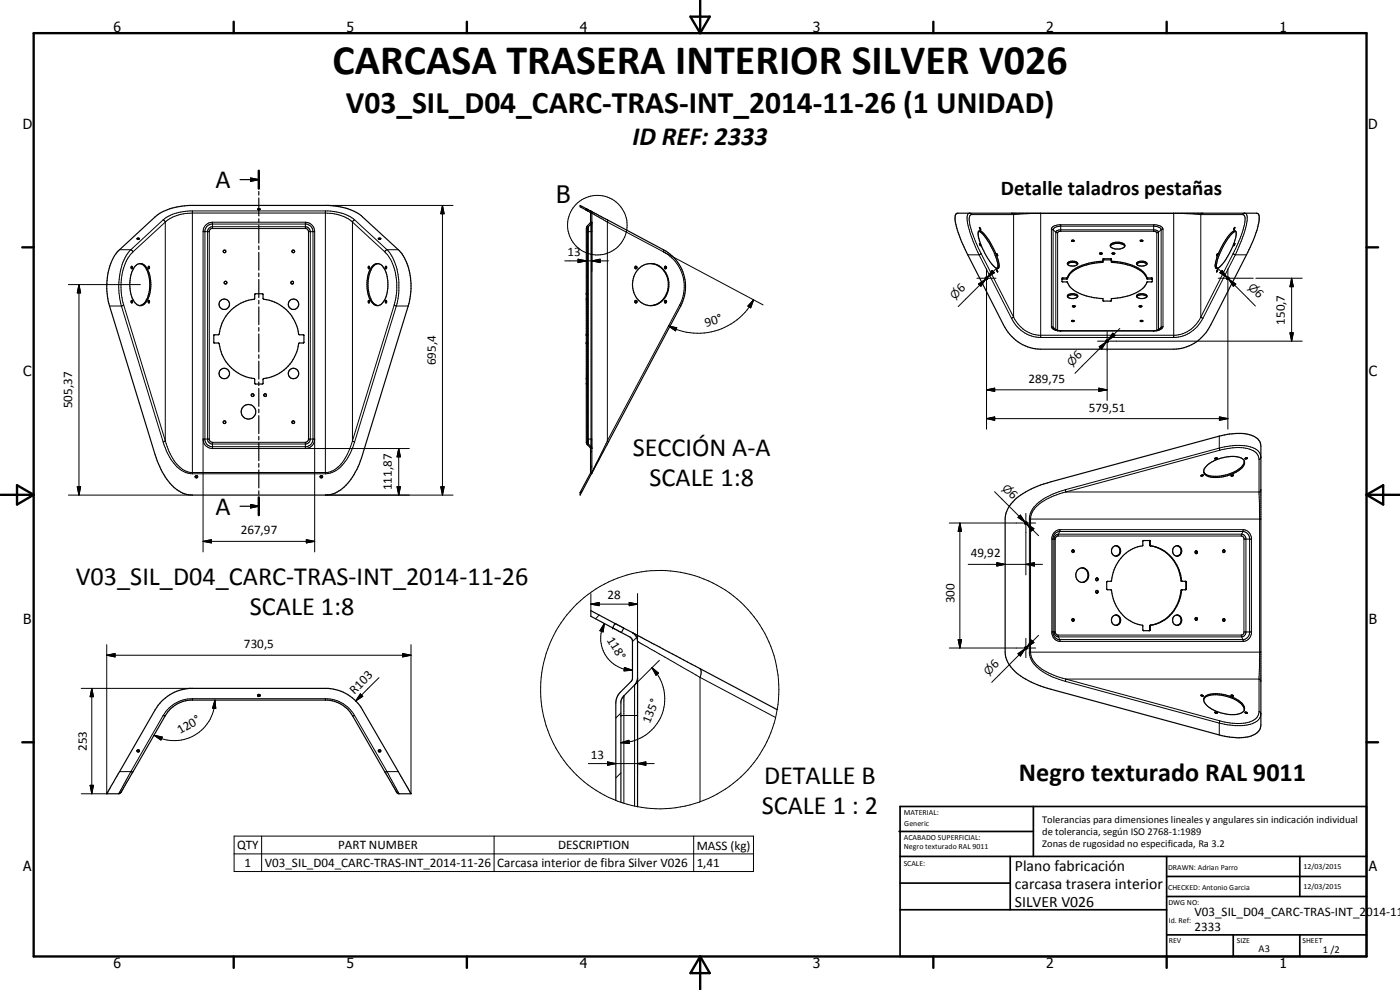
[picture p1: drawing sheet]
<svg xmlns="http://www.w3.org/2000/svg" width="420mm" height="297mm" viewBox="0 0 420 297" stroke-linecap="round" stroke-linejoin="round" font-family="sans-serif">
<g fill="none" stroke="#000" stroke-width=".35">
<path d="M72 53.9h5.7M75.2 53.4l2.5 .5-2.5 .5zM77.7 51.2v5.4M77.7 57.4v1.1M77.7 59.4v5.4M35.5 75.3l11.1-10.2a16.5 16.5 0 0 1 10.3-3.5h41.6a16.5 16.5 0 0 1 10.3 3.5l10.7 9.8a15.9 15.9 0 0 1 3.8 12.5l-.8 4.4-14 45.6a17.6 17.6 0 0 1-7.4 10.3l-1.7 .6-1.7 .2h-40a10.3 10.3 0 0 1-8.1-5.4l-1.3-2.2-1.7-4.5-13.7-44.6a18.1 18.1 0 0 1 2.6-16.5zM39.5 79.9a.3 .3 0 0 1 .2 .4 .3 .3 0 0 1-.3 .2zM40.6 79.8a2.03 2.03 0 0 1 3.5 .7 10.2 10.2 0 0 1-.8 10.7 2.18 2.18 0 0 1-3.4-1.4 10.4 10.4 0 0 1 .7-10zM41.1 71.5l.4-.1 .4 .2-.7 .2zM41.3 71.8h.3M41.9 79.1a4.2 4.2 0 0 1 2.8 3.6 9.4 9.4 0 0 1-1.8 8.6l-1 .4M44.7 79.9l.2 .2-.2 .5z"/>
<path d="M77.3 62.8l.8-.1-.1 .2zM77.5 62.9h.3M77.7 65.7v1M77.7 67.6v5.3M77.7 73.8v1M77.7 75.7v5.4M110.7 79.9l.2 .2-.2 .5-.2-.2zM111.8 79.8a2.04 2.04 0 0 1 3.5 .7 10.6 10.6 0 0 1-.3 10.1 2.02 2.02 0 0 1-2 1.1 2.02 2.02 0 0 1-1.7-1.4 10.4 10.4 0 0 1 .5-10.5zM113.4 79.1a4.4 4.4 0 0 0-2.8 4.2 9.8 9.8 0 0 0 1.7 7.8l1.1 .6M113.6 71.5l.3-.1 .4 .2-.6 .2zM113.8 71.8h.3M114.3 71.6l-.1 .1"/>
<path d="M175.7 62.9l.6 .3M175.9 62.6l.7 .3M175.9 62.6l-1.8-1v.5l1.6 .8M175.9 62.6l-.2 .3M176.3 63.2h.1M176.3 63.2l.1 .1M176.4 63.3l.8 .6v2.8l-.9 1-.3 .9v64.1l.2 .6 1 1.3v7.3l-3.1 5.8v.8l3.4-6.3M176.6 62.9l.6 .4M176.6 62.9l-.2 .4M177.2 63.3l.4 .6-.1 78.3M177.2 63.3h.1M177.2 63.3l21.9 11.6a12.5 12.5 0 0 1 5.2 16.9l-26.7 50.2"/>
<path d="M177.6 66.7l-1.3 1.9v64.1l1.3 1.9M190.7 79.9l.3 .2-.3 .5M195.2 79.1a6.1 6.1 0 0 1 5.3 8.1 5.2 5.2 0 0 1-4.3 4.4 5.2 5.2 0 0 1-5.5-2.7 6.6 6.6 0 0 1 3.5-9.7l1.1-.1M195.7 79.1a6.6 6.6 0 0 1 4.8 5.3 6.6 6.6 0 0 1-2.8 6.5l-1.5 .7-1 .1M199.6 79.9l.2 .3-.2 .4M286.9 64.2l.6-.2h89.6l.5 .2a6.1 6.1 0 0 1-.2 4.3l-2.2 5.6-11.8 23.4a12.5 12.5 0 0 1-11.2 7.3h-39.9a12.7 12.7 0 0 1-11.2-7.3l-10.7-21a29 29 0 0 1-3.8-11.3zM293.7 69.4a1.4 1.4 0 0 1 1.8 1 18.8 18.8 0 0 1 4.3 9.6 .6 .6 0 0 1-.4 .6 .6 .6 0 0 1-.7-.3 20.3 20.3 0 0 1-5.2-10.2zM293.7 69.4a6.2 6.2 0 0 1 3.1 3.4l1.4 2.7 1 2.6 .3 1.2-.1 1.3M294 73.1l.3 .6zM294 68.2h.1M294 73.1h.1M294 68.2l.3 .7z"/>
<path d="M299.1 76.1l.3 .7zM320.4 79.2a2.32 2.32 0 0 0 3 0M320.4 79.2a1.29 1.29 0 0 1 1.8-.8l.8 .2 .4 .4v.2M320.4 79.2a2.47 2.47 0 0 1 3 0M321.8 72.4h.5l.1-.2-.8-.1 .2 .3M322.1 72.4h-.1M330.2 76.2h.5l.1-.2-.8-.1 .3 .3M331 78.7h-.1a14.3 14.3 0 0 0-10 3.8l-.6 1.2-1.6 .1M331 78.3a16.7 16.7 0 0 0-9.8 3.5l-.9 1.6-1.6 .1 .1 1 1.4 .1a8.5 8.5 0 0 0 6.6 4.4l4.1 .6 .3 .7h2.2l.1-.7a14.4 14.4 0 0 0 10.1-3.8l.6-1.1M331 78.6v.1M331 78l2.5 .1M333.2 73.9a1.26 1.26 0 0 1 1.6-1.2h1.1a1.26 1.26 0 0 1 1.7 1.2"/>
<path d="M333.2 73.9l.5 .4 1.1 .4h1.5l1-.5 .3-.3M333.2 73.9l.1-.2a3.5 3.5 0 0 1 3.8-.3l.5 .5M333.5 77.7l-2.4-.1-.1 1M333.5 77.7h.1M333.5 78.3a15.5 15.5 0 0 1 9.8 3.5l.9 1.6 1.6 .1-.1 1-1.5 .1M333.5 77.7v1a16.6 16.6 0 0 1 9.8 3.4l.9 1.6 1.6 .1M333.9 76.2h.6v-.2l-.7-.1 .2 .3M341.2 79.2l-.1-.1a2.16 2.16 0 0 1 3.1-.1v.2M341.2 79.2a2.32 2.32 0 0 0 3 0M341.2 79.2a2.45 2.45 0 0 1 3 0M342.2 72.2l.6-.1 .2 .2-.7 .1zM342.8 72.4h-.2"/>
<path d="M365.3 76.2l.2-.1-.4 .7zM370.2 68.9h.1M370.5 73.2l-.3 .5zM370.5 68.2h.1M370.5 73.1h.1M370.5 68.2l-.3 .7M370.6 68.2l-.3 .7M370.9 69.4a1.07 1.07 0 0 0-1.6 .6 20.6 20.6 0 0 0-4.6 9.4l.1 1 .4 .2M370.9 69.4a4.4 4.4 0 0 0-2.3 2l-1.8 3-1.3 3.2a4.9 4.9 0 0 0-.3 3M370.9 69.4a11.3 11.3 0 0 1-1.8 6.4l-1.5 2.6a5 5 0 0 1-2.4 2.2M39.4 80.1v.3M39.4 90.3v.4"/>
<path d="M39.5 90.2l.1-.1a.35 .35 0 0 1 .2 .4 .35 .35 0 0 1-.4 .3zM44.5 90.3v.4M44.5 90.3l.2-.2 .2 .2-.2 .6zM44.5 80.1v.3M44.6 90.8l.1 .1M69.5 92.9a13.4 13.4 0 0 1 6.9-3.2v-1.3l.3-.3 2.2 .1 .1 1.5a12.4 12.4 0 0 1 10.7 10.7l1.5 .2v2.2l-1.5 .2a12.5 12.5 0 0 1-10.7 10.7l-.1 1.4-.2 .1-2.2-.1-.1-1.4a12.5 12.5 0 0 1-10.8-10.7l-1.4-.1v-2.3l1.5-.3a12.1 12.1 0 0 1 3.8-7.4zM77.7 82v1M77.7 83.9v5.4M77.7 90.1v1.1M77.7 92.1v5.3M77.7 98.3v1.1M110.6 90.8l.1 .1"/>
<path d="M110.9 80.3v.1M110.9 90.6v.1M110.9 80.1v.1M110.9 90.3v.4M110.9 90.3l-.2-.2-.2 .2 .1 .5M110.9 90.3v.1M110.9 90.7l-.2 .2M115.8 90.2l.2 .1-.1 .6-.3-.2zM116 80.1v.3M116 80.1l-.1-.2-.3 .2 .2 .5 .2-.2M176 88.1h.3M190.7 90.2l-.2 .1 .2 .5"/>
<path d="M190.7 90.2l.5 .1-.1 .5h-.4M190.7 90.2l.3 .1v.4l-.3 .1M199.5 90.3a.37 .37 0 0 1 .5 0 .37 .37 0 0 1 0 .5h-.5zM199.6 90.2l.2 .2-.2 .4M299.1 80.9l.3 .7zM299.3 81.5l.1 .1M316.4 98.7l1.9 .5h27.9l1.9-.5M320.4 89a2.2 2.2 0 0 1 3 0M320.6 88.4a2.26 2.26 0 0 1 2.9 .5 2.03 2.03 0 0 1-3.2 0zM321.6 96.2l.5-.1 .3 .3-.6 .1zM321.8 96.5h.3M321.8 91.9l.1 .1"/>
<path d="M321.8 91.9h.1M321.9 91.8l.6-.1 .2 .2-.2 .2M321.9 92l.6 .1M321.9 91.8l-.1 .1M322.2 92l-.1 .1M322.4 92l.1 .1M341.2 89a2.19 2.19 0 0 1 3 0M341.2 88.6a2.47 2.47 0 0 1 3 .1v.3a2.14 2.14 0 0 1-3.1-.1zM341.9 91.9v.1M341.9 91.9h.1M341.9 91.8a.37 .37 0 0 1 .4-.1 .37 .37 0 0 1 .3 .3l-.1 .1M341.9 92l.1 .1"/>
<path d="M341.9 91.8v.1M342 92.1h.5M342.2 92l-.2 .1M342.3 92l.2 .1M342.4 96.5h.4M342.5 96.5l-.2-.3h.7l-.2 .3M342.5 96.5h.3M344.2 84.6v.1M365.2 81.5v.1M365.4 80.9l-.3 .7zM77.7 100.2v5.4M77.7 106.5v1"/>
<path d="M77.7 108.4v5.3M77.7 114.6v1.1M77.7 116.5v5.4M176 102.9h.3M176 100.5h.3M176 115.2h.3M77.7 122.8v1M77.7 124.7v5.4M77.7 130.9v1.1M77.7 132.9v5.3M77.7 139.1v1.1M362.4 139.5a11.4 11.4 0 0 1 9.9-2.2 1.68 1.68 0 0 1 1.2 1.4 1.68 1.68 0 0 1-.8 1.7 11.6 11.6 0 0 1-10.5 2.3 1.63 1.63 0 0 1-1-1.4 1.63 1.63 0 0 1 .9-1.5z"/>
<path d="M364.6 137.5l.7-.1-.4 .3zM373.4 138.3a3.7 3.7 0 0 1-2.4 3 10.7 10.7 0 0 1-9.2 1l-.5-.7M373.7 137.5l.6-.1-.3 .3zM58.6 143l.1 .2 .6-.2M58.6 142.9v.3l.4 .2 .2-.1 .1-.4M58.6 142.9l.4-.2 .3 .2M72 151.9h5.7M75.2 151.4l2.5 .5-2.5 .5zM77.7 141v5.4M77.7 147.3v1M77.7 149.2v5.4M96.1 143l.2 .2 .5-.2"/>
<path d="M96.1 142.9l.1 .4 .2 .1 .3-.1 .1-.4M96.1 142.9l.3-.2 .4 .2M177.5 142.1v.1M304.4 150.1a25.5 25.5 0 0 1 11-5.5l50.5-13.7a16.4 16.4 0 0 1 10.6 .1l1.5 1.4 .4 1.5v83.6a4 4 0 0 1-3.9 3.6 20.8 20.8 0 0 1-8.6-.6l-50.5-13.7a23.7 23.7 0 0 1-11.9-6.6 7.3 7.3 0 0 1-1.8-4.5v-40a8 8 0 0 1 2.7-5.6zM360.4 142.7v.1M360.5 142.7l.3-.2 .3 .1-.3 .3zM369.5 142.7l.7-.1-.4 .3zM321.9 165l.3 .3-.3 .5M323.4 171.1a1.98 1.98 0 0 1 2.5-.4 1.98 1.98 0 0 1 .8 2.4 1.98 1.98 0 0 1-2.7 1.5 1.98 1.98 0 0 1-1-2.9zM324.7 170.4a2.21 2.21 0 0 1 1.9 2.2 2.21 2.21 0 0 1-1.9 2.2M329.1 177.2l.3 .3-.3 .5M329.1 173.4l.3 .3-.3 .5"/>
<path d="M334 164.2a1.44 1.44 0 0 1 1.9 0 1.44 1.44 0 0 1 .2 2 1.45 1.45 0 0 1-2.2 .2 1.45 1.45 0 0 1 .1-2.2zM334.8 163.7a1.59 1.59 0 0 1 1.3 1.6 1.59 1.59 0 0 1-1.3 1.6M344.9 162.2l.1 1.5a11.8 11.8 0 0 1 9.5 10.7l1.6 .2-.1 2.3-1.5 .1a11.8 11.8 0 0 1-9.5 10.7l-.1 1.5M352.3 164.2a1.44 1.44 0 0 1 1.9 0 1.44 1.44 0 0 1 .2 2 1.43 1.43 0 0 1-2.1 .3 1.43 1.43 0 0 1-.2-2zM353.2 163.7a1.59 1.59 0 0 1 1.3 1.6 1.59 1.59 0 0 1-1.3 1.6M354.7 174.4a11.9 11.9 0 0 0-9.5-10.7l-.1-1.5h-2l-.1 1.5a11.9 11.9 0 0 0-9.6 10.7h-1l-.3 .3 .1 2.2 1.2 .1a12 12 0 0 0 9.6 10.7l.1 1.5h2l.1-1.5a12 12 0 0 0 9.5-10.7M355.7 174.4l.2 .2v2.2l-.2 .2M358.9 165.3l.3 .3-.3 .5M367.2 165l.2 .3-.2 .5M183.8 188.4l2.7 1.4M184.6 187.1l-7.3-3.9v1.7l6.5 3.5M184.6 187.1l-.8 1.3"/>
<path d="M184.6 187.1l2.6 1.4M186.5 189.8l2.8 1.5 .5 .9v11.5l-.4 .8-3.6 3.6-.7 1.3-.2 1-.1 29.8M187.2 188.5l2.6 1.3M187.2 188.5l-.7 1.3M189.8 189.8a3.1 3.1 0 0 1 1.5 2.6v49.7M189.8 189.8l43.4 23.1M321.9 185.6l.3 .3-.3 .5M334.8 184.5a1.57 1.57 0 0 1 1.3 1.6 1.57 1.57 0 0 1-1.3 1.5M352.3 185a1.45 1.45 0 0 1 2 .1 1.45 1.45 0 0 1 0 2 1.45 1.45 0 0 1-2 .1l-.4-1.1zM353.2 184.5a1.57 1.57 0 0 1 1.3 1.6 1.57 1.57 0 0 1-1.3 1.5M358.9 185.3l.3 .3-.3 .5M367.2 185.6l.2 .3-.2 .5"/>
<path d="M77.3 208.6l.3 .2 .5-.2M77.4 208.4l-.1 .3 .4 .3 .4-.2-.1-.4M77.4 208.4h.6M77.5 208.4h.4M191.3 203.4l-.6 1.8-3.7 3.9-.7 1.4v30.2M360.4 208.6h.5l.2 .2h-.6zM361.1 208.8h.1M361.3 209.8a4.4 4.4 0 0 1 4.6-1.3 10.4 10.4 0 0 1 7.4 3.7l.1 .9M361.6 209a7.1 7.1 0 0 1 6.1-.5 7.8 7.8 0 0 1 5.8 3.7 1.85 1.85 0 0 1-2.1 2.1 11.6 11.6 0 0 1-9.6-3.1l-.5-1.1zM364.6 213.7h.6l.1 .3h-.5zM369.5 208.6l.7 .1a.37 .37 0 0 1-.4 .2 .37 .37 0 0 1-.3-.3zM373.7 213.7h.5l.1 .3h-.5z"/>
<path d="M32 238.1v.1M32 238.1l14.6-25.1a13 13 0 0 1 10.3-6.5h41.6a12.8 12.8 0 0 1 10.3 6.5l14.5 25.1M41.1 225.2l.2 .2 .6-.2M113.6 225.2l.1 .2h.4l.1-.2M119.1 237.7l-13.3-23a9.4 9.4 0 0 0-7.4-4.6h-41.3a9.3 9.3 0 0 0-7.5 4.6l-13.3 23-.7 .5h-3.6M119.1 237.7v.1M119.1 237.8l.6 .4h3.6M123.3 238.1v.1"/>
<circle cx="67.4" cy="75.4" r=".39"/>
<circle cx="88" cy="75.4" r=".39"/>
<circle cx="67.3" cy="91.3" r="1.57"/>
<circle cx="67.7" cy="84.8" r=".42"/>
<circle cx="87.7" cy="84.8" r=".4"/>
<circle cx="88.1" cy="91.3" r="1.57"/>
<circle cx="190.8" cy="80.2" r=".35"/>
<circle cx="199.7" cy="80.3" r=".36"/>
<circle cx="296.1" cy="83.5" r=".38"/>
<circle cx="368.5" cy="83.5" r=".39"/>
<circle cx="67.3" cy="112.1" r="1.58"/>
<circle cx="75.8" cy="118.6" r=".41"/>
<circle cx="79.6" cy="118.6" r=".4"/>
<circle cx="88.1" cy="112.1" r="1.57"/>
<circle cx="332.3" cy="102.3" r=".39"/>
<circle cx="67.4" cy="126.7" r=".39"/>
<circle cx="74.6" cy="123.6" r="2.19"/>
<circle cx="88" cy="126.7" r=".41"/>
<circle cx="307.9" cy="157" r=".39"/>
<circle cx="322" cy="165.4" r=".39"/>
<circle cx="329.2" cy="173.9" r=".39"/>
<circle cx="329.2" cy="177.6" r=".38"/>
<circle cx="359" cy="165.7" r=".4"/>
<circle cx="367.3" cy="165.4" r=".37"/>
<circle cx="307.9" cy="194.4" r=".38"/>
<circle cx="322" cy="186" r=".38"/>
<circle cx="335" cy="186.1" r="1.46"/>
<circle cx="359" cy="185.7" r=".39"/>
<circle cx="367.3" cy="186" r=".38"/>
<circle cx="41.5" cy="225.3" r=".36"/>
<circle cx="113.9" cy="225.3" r=".36"/>
</g>
<g fill="none" stroke="#000" stroke-width=".3">
<path d="M35.9 74.9h3.4M39.3 74.9l.6 .7M39.3 74.9a15.3 15.3 0 0 0-3.7 10.6l.1 2.5 .7 3.8M39.9 75.6a16.1 16.1 0 0 0-3.2 14.5l.4 1.4M49 66l.6 .6M49 66a13 13 0 0 1 8.1-2.7h41.3a13 13 0 0 1 8 2.7M49 66l-9.7 8.9M49.6 66.6a11.9 11.9 0 0 1 8.1-2.7h40a11.9 11.9 0 0 1 8.1 2.7M49.6 66.6l-9.7 9M49.6 66.6v65.6M57.7 63.3v78.9M60.9 69.5h1.9"/>
<path d="M60.9 69.5v96.1M62.1 67.9l1.3-.7h28.6a2.28 2.28 0 0 1 1.9 2.3v62.2a2.28 2.28 0 0 1-1.9 2.3h-28.6a2.25 2.25 0 0 1-1.9-1.9v-63zM62.7 68.5l1.1-.5h27.8a1.52 1.52 0 0 1 1.5 1.5l-.1 62.8-1.1 .9h-28.5l-.9-.6-.2-.6v-62.8zM63.8 66.7v1.9M63.8 66.7a2.8 2.8 0 0 0-2.9 2.8M63.8 66.7h27.8M91.6 66.7v1.9M91.6 66.7a2.8 2.8 0 0 1 2.8 2.8M92.6 69.5l-.4-.8-.3-.1h-28.4l-.7 .7v62.7l.3 .5 .7 .2M92.6 69.5v62.2M92.6 69.5h1.8M94.4 69.5v96.1"/>
<path d="M97.7 63.3v78.9M97.7 61.6h38.3M105.8 66.6l9.7 9M105.8 66.6v65.6M106.4 66l-.6 .6M106.4 66l9.8 8.9M115.5 75.6a13.3 13.3 0 0 1 3.6 9.2l-.1 3-.7 3.7M116.2 74.9l-.7 .7M116.2 74.9a15.4 15.4 0 0 1 3.5 9.8l-.1 4.1-.7 3M116.2 74.9h3.3M132.8 61.6l.5 2.5h-1zM132.8 61.6v86.9"/>
<path d="M169.5 78.3h13.1M173.5 77.8l2.5 .5-2.5 .5zM174.7 62l-.3 .2M176.3 69.5h1.3M176.3 78.3l-.3 .4M176.3 73.8l-.3 .4M176.3 69.3l-.3 .4M176.6 68v65.2M177.4 67.2h.1M177.4 67.2v66.8M177.5 63.6l-.3 .3M177.6 78.3l2.5-.5v1z"/>
<path d="M177.6 63.9l4.7 2.7M177.6 66.7v14.7M182.3 66v.6M182.3 66.6l16.8 9M182.3 66.6v65.6M199.1 74.9v.7M199.1 75.6a11.8 11.8 0 0 1 4.9 15.9M199.1 75.6l29.9 15.9M290.4 76.5h3.4M291.7 64.4a.75 .75 0 0 0-1-.4 .75 .75 0 0 0-.4 .9 27.5 27.5 0 0 0 3.5 11.6M293.8 76.5l9.8 19M294.5 76.1l-.7 .4"/>
<path d="M294.5 76.1l9.7 19.1M299.9 79.7l-3.6 3.5M303.6 64l.6 .4M304.2 64.4h-12.7a1.97 1.97 0 0 0-.5 2.4l.7 2.8 2.8 6.5M304.2 64.4l5.2-.3h45.7l5.3 .3M304.2 64.4v30.8M312.3 64v37.3M315.5 68.7l.5 .3M316 69v29.3l.4 .4M316 69a2.02 2.02 0 0 1 2-1.1h28.6a1.75 1.75 0 0 1 1.9 1.1M316 69l.9 .6M316.9 69.6v29.3"/>
<path d="M316.9 69.6l.5 .2M316.9 69.6l.4-.4 1-.2h27.9a1.35 1.35 0 0 1 1.5 .6M318.3 69.4h27.9M318.3 69.4l-.9 .4v29.3M318.3 67.4v2M330.8 78.4v.3M331.3 77.6v.4M333.3 77.6v.4M333.7 78.4v.3M346.2 69.4l1 .4M346.2 67.4v2M347.2 69.8v29.3"/>
<path d="M347.7 69.6v29.4M347.7 69.6l-.5 .2M348.5 69v29.3l-.4 .4M348.5 69l-.8 .6M349 68.7a2.13 2.13 0 0 0-2.4-1.3h-28.6a2.72 2.72 0 0 0-2.5 1.2v29.6a2.67 2.67 0 0 0 2.5 1.1h28.6a2.37 2.37 0 0 0 2.4-1.3M349 68.7l-.5 .3M349 68.7v29.3M352.2 64v37.3M360.4 64.4l12.8 .1a4.3 4.3 0 0 1 0 3.9 35.2 35.2 0 0 1-3.1 7.7M360.4 64.4v30.8M361 64l-.6 .4M364.7 79.7l3.5 3.5"/>
<path d="M370.1 76.1l.6 .4M370.1 76.1l-9.7 19.1M370.7 76.5l-9.7 19M370.7 76.5h3.4M372.9 64.4l.3-.3h.7a5.3 5.3 0 0 1 0 4.1l-1.1 3.5-2.1 4.8M20.5 85.4h21.6M23.7 85.4l.5 2.5h-1zM23.7 85.4v63.1M32.9 91.8h3.5M36.4 91.8l12.6 40.8M37.1 91.5l-.7 .3M37.1 91.5l12.5 40.7"/>
<path d="M118.3 91.5l.6 .3M118.3 91.5l-12.5 40.7M118.9 91.8l-12.5 40.8M118.9 91.8h3.6M176 89.8h.3M176 89.5h.3M176 88.4h.3M176.3 87.2l-.3 .4M176.3 82.8l-.3 .3M200.6 97.8l2.5 .5-.4 1zM204 91.5l.3 .3M204 91.5l-21.7 40.7"/>
<path d="M226.2 90l-.9 2.4-.9-.6zM226.2 90a18.9 18.9 0 0 1-25.6 7.8M293.2 83.5h5.7M293.7 85.2l2.1-1.4-1.4 2.1zM295.8 83.8l-1.8 1.8M295.8 83.8l-8.2 8.2M296.1 80.6v48.2M297.7 81.2l.7 .6-2.1 1.4zM303.6 95.5a9.9 9.9 0 0 0 8.7 5.8M304.2 95.2a9.4 9.4 0 0 0 7.4 5.4h41.3a9.5 9.5 0 0 0 7.5-5.4M304.2 95.2l-.6 .3M315.5 98l1.4 .9"/>
<path d="M316.9 98.9v.1M316.9 98.9l.5 .2M317.4 99.1h.1M318.3 99.2h.1M318.3 99.2v.1M319 83.4v.3M320.1 83.4v.3M320.4 83.3v.3M332.3 99.5v20.6M334 99.9l.7 .8-2.2 1.4zM336.1 98.6l-3.6 3.5M344.2 83.3v.3"/>
<path d="M344.5 83.4v.3M345.6 83.4v.3M346.2 99.2h.1M346.2 99.2v.1M347.2 99.1h.1M349 98l-1.8 1.1M360.4 95.2l.6 .3M361 95.5a10 10 0 0 1-8.8 5.8M365.6 83.5h10.5M366.1 81.8l.7-.6 1.4 2zM368.5 80.6v48.2M368.8 83.8l2.1 1.4-.7 .7z"/>
<path d="M368.8 83.8l8 8M376.9 83.5h13.9M387.1 99.9h1l-.5 2.5zM387.6 83.5l.5 2.5h-1zM387.6 83.5v18.9M176 113.8h.3M176 113.6h.3M176 115h.3M176 100.2h.3M176 100.7h.3M176 102.7h.3M176 103.2h.3"/>
<path d="M176.3 118.7l-.3 .3M296.1 117l2.4-.5v.9zM296.1 117h36.2M312.3 101.3h39.9M329.4 102.4h61.4M329.8 116.5l2.5 .5-2.5 .4zM329.9 104l2.1-1.4-1.4 2.1zM332 102.6l-1.8 1.8M332 102.6l-9.4 9.4M49 132.6a13.7 13.7 0 0 0 6.6 9.1l2.1 .5M49.6 132.2a13.3 13.3 0 0 0 6.2 9.2l1.4 .4h40.9a9.1 9.1 0 0 0 6.5-6.3l1.2-3.3M49.6 132.2l-.6 .4"/>
<path d="M62.8 131.7h-1.9a2.8 2.8 0 0 0 2.9 2.9M63.8 132.7h27.8M63.8 132.7v1.9M63.8 134.6h59M92.6 131.7a.93 .93 0 0 1-1 1M92.6 131.7h1.8a2.8 2.8 0 0 1-2.8 2.9v-1.9M105.8 132.2l.6 .4M106.4 132.6a14.7 14.7 0 0 1-5.6 8.6l-1.5 .7-1.6 .3M119.7 134.6l.5 2.5h-1zM119.7 134.6v13.9M176.3 131.7h1.3M176.3 132.2l-.3 .3"/>
<path d="M176.3 127.7l-.3 .4M176.3 123.2l-.3 .4M176.6 133.2h.1M177.4 134h.1M177.6 139.9l-.4 .4M177.6 135.4l-.4 .4M182.3 132.2l.3 .4M182.3 132.2l-4.7 9.6M296.1 125.6l2.4-.5v1zM296.1 125.6h72.4M365.9 134.5l.2 .6M365.9 134.5l-46.2 12.4"/>
<path d="M365.9 134.5a14.8 14.8 0 0 1 11.2 .4 2.1 2.1 0 0 1 .9 2.9l-.1 .1M365.9 130.9v3.6M366 125.1l2.5 .5-2.5 .5zM366.1 135.1l-47.2 12.8a15.9 15.9 0 0 0-8.9 5.4l-.5 1-.2 1.4v40a6.7 6.7 0 0 0 4 5.5 24.9 24.9 0 0 0 6.6 2.6M366.1 135.1a14.1 14.1 0 0 1 10.1 .2 3.1 3.1 0 0 1 1.7 2.6M377.9 137.9l.1 16.4-.1 59.2M20.5 148.5h37.2M23.2 146h1l-.5 2.5zM57.7 142.2h40M97.7 148.5h38.3M119.2 146h1l-.5 2.5zM132.3 146h1l-.5 2.5z"/>
<path d="M174.9 147.1l-.8 .8M177.6 141.8h.1M284.9 156.9h25.9M288.1 156.9l.5 2.5h-1zM288.1 156.9v37.5M298.5 147.5l9.1 9.2M305.5 155.2l.7-.6 1.4 2.1zM307.9 154.1v18.4M308.2 157.2l2.1 1.4-.7 .7zM308.2 157.2l3.5 3.5M308.9 155.7h69.5M318 159.5a2.18 2.18 0 0 0-2 2.3v27.8a2.26 2.26 0 0 0 1.7 2.3h55.6a2.2 2.2 0 0 0 1.7-2.3v-27.8a2.18 2.18 0 0 0-2-2.3"/>
<path d="M318 159.5h55M318 159.5l-.3 .8M318.1 158.9l-.1 .6M318.1 158.9a2.59 2.59 0 0 0-2.4 2.4v28.7a2.62 2.62 0 0 0 2.4 2.4M318.1 158.9h55M319.7 146.9l.2 .7h58l.5-.7M319.7 146.9a16.1 16.1 0 0 0-10 6.2l-.8 2.1v41a9.7 9.7 0 0 0 6.3 6.6l4.5 1.6M373 159.5l-.4 .8M373.1 158.9l-.1 .6M373.1 158.9a2.59 2.59 0 0 1 2.5 2.4v28.7a2.62 2.62 0 0 1-2.5 2.4M60.9 162.4l2.5-.5v1zM60.9 162.4h33.5"/>
<path d="M91.9 161.9l2.5 .5-2.5 .5zM177.3 178.1v5.1M191.3 178.1v14.3M290.6 169.3h22.3M299.2 168.8l2.5 .5-2.5 .5zM307.9 169.3l2.5-.5v1zM315.7 161.8h1M316.7 161.8l.2-.6 .5-.4 55.5 .1 .4 .6v28.4l-.6 .6h-55.3l-.5-.3-.2-.6M316.7 161.8v27.8M317.7 160.3l-.2 .5M317.7 160.3a1.38 1.38 0 0 0-1.4 1.5l.1 28.4a1.33 1.33 0 0 0 1.3 .9M317.7 160.3h54.9"/>
<path d="M345 163.5h.2M345 162.4h.2M345.2 163.8h.2M354.4 177.2h.2M354.4 174.2h.2M355.9 176.7h.2M355.9 174.7h.2M372.6 160.3l.9 .4 .4 .8v28.4l-.4 .8-.9 .4M372.6 160.3l-.1 .5M373.3 161.8h2.3M32 196.6l2.5-.5v1zM32 193.4v44.8h-7.6"/>
<path d="M32 196.6h91.3M120.9 196.1l2.4 .5-2.4 .5zM123.3 193.4v44.8M177.3 181.3l2.5-.5v.9zM177.3 181.3h14M179.8 184.5l-1.1 1.2M181.4 187.1l-.4 2.5-1-.4zM181.4 187.1a9.6 9.6 0 0 0 1.6 11.1l1.7 1.4a8.9 8.9 0 0 0 5.1 1.5M188.8 180.8l2.5 .5-2.5 .4zM191.1 191.3l-1.3 1.2M191.3 192.4h.1M191.3 192.4l18.8 10.8"/>
<path d="M197.9 198.1l-7.5 7.4v36.4M284.9 194.4h25.9M287.6 191.9h1l-.5 2.5zM305.5 196.1l2.1-1.4-1.4 2.1zM307.6 194.7l-1.8 1.8M307.6 194.7l-10 10M307.9 191.6v5.7M308.9 195.7h69.5M309.6 192.1l.7 .7-2.1 1.4zM311.7 190.6l-3.5 3.6M315.7 189.6h1M317.5 190.5l.2 .6"/>
<path d="M317.7 191.1h54.9M317.7 191.1l.4 1.3M318.1 192.4h55M345 189h.2M345 187.8h.2M345.2 187.6h.2M372.5 190.5l.1 .6M372.6 191.1l.5 1.3M373.3 189.6h2.3M24.4 206.5h33.3M27.5 206.5l.6 2.5h-1.1zM27.5 206.5v31.7"/>
<path d="M49 214.7l.6 .1M49 214.7l-9.7 16.8M49.6 214.7v.1M57.7 209.6v.5M57.7 209.6a10 10 0 0 0-8.7 5.1M57.7 209.6h40M64.5 210.1l.3 2.5-1-.1zM64.5 210.1a12.1 12.1 0 0 1-5.4 10 12.2 12.2 0 0 1-12.9 .5M77.4 208.7h.5M97.7 209.6v.5M97.7 209.6a10 10 0 0 1 8.7 5.1M105.8 214.7v.1"/>
<path d="M106.4 214.7l-.6 .1M106.4 214.7l9.8 16.8M108.2 208.2l.7 .7-2.1 1.4zM113.7 203.3l-6.9 7M186.3 214.7h.1M186.3 214.7h5M186.3 214l-1.5 1.4M187.2 208.8v32.2M187.4 200.3l2.4 .8-2.5 .2zM191.3 203.4v28.9M195.7 200.3l1.9 1.7-.7 .6zM195.7 200.3a13.2 13.2 0 0 1 2.8 14.4 13.2 13.2 0 0 1-12.2 8.1"/>
<path d="M210 200.6l.4 .9-.3 1.7M210.1 203.2v37.4M210.1 203.2l22.6 12.1M319.7 204.4l46.2 12.6M319.9 203.8h58l.5 .6M319.9 203.8l-.2 .6M319.9 203.8l46.2 12.5M365.9 217v3.5M366.1 216.3l-.2 .7M377.9 213.5h.1a2.1 2.1 0 0 1-.9 3 8.5 8.5 0 0 1-4.2 1.2l-4.6-.2-2.4-.5M377.9 213.5a3.4 3.4 0 0 1-3 3.2 16.7 16.7 0 0 1-8.8-.4M27 235.6h1.1l-.6 2.6z"/>
<path d="M35.6 238.1v.1M35.9 231.5h3.4M39.3 231.5l.6 .1M39.3 231.5l-3.7 6.6M46.2 220.6l2.5 .5-.4 .9zM116.2 231.5l-.7 .1M116.2 231.5l3.5 6.7M116.2 231.5h3.3M176.6 229.1h19.7M182.3 228.6l2.5 .5-2.5 .5zM186.3 222.8l2.5-.7 .1 1zM186.3 231.9l-1.5 1.5"/>
<path d="M191.3 229.1l2.5-.5v1zM70.3 250.9h155.8v10.6h-155.8zM70.3 256.2h155.8M78.5 250.9v10.6M148.3 250.9v10.6M208.2 250.9v10.6"/>
<circle cx="179.3" cy="67.6" r="8.9"/>
<circle cx="198" cy="206.9" r="35.8"/>
</g>
<g fill="#000">
<circle cx="175.9" cy="62.6" r=".18"/>
<circle cx="294.3" cy="68.9" r=".18"/>
<circle cx="299.1" cy="76.1" r=".18"/>
<circle cx="331" cy="77.7" r=".18"/>
<circle cx="365.5" cy="76.1" r=".18"/>
<circle cx="176" cy="102.9" r=".18"/>
<circle cx="176" cy="100.5" r=".18"/>
<circle cx="176.3" cy="100.5" r=".18"/>
<circle cx="176.3" cy="102.9" r=".18"/>
<circle cx="183.8" cy="188.4" r=".18"/>
<circle cx="184.6" cy="187.1" r=".18"/>
</g>
<g fill="none" stroke="#000" stroke-width=".71">
<path d="M10.1 9.9h400v277.1h-400zM70.1 6.5v3.4M140.1 6.5v3.4M207.2 5h5.8l-2.9 4.9zM210.1 0v9.9M280.1 6.5v3.4M350.1 6.5v3.4M77.7 51.2v5.4M6.7 74.2h3.4M410.1 74.2h3.5M.1 148.5h10M5.1 145.6l5 2.9-5 2.9z"/>
<path d="M77.7 149.2v5.4M410.1 148.5h10M410.1 148.5l5-2.9v5.8zM6.7 222.7h3.4M410.1 222.7h3.5M70.1 287v3.4M140.1 287v3.4M210.1 287v10M210.1 287l2.9 5h-5.8zM280.1 287v3.4M350.1 287v3.4"/>
</g>
<g fill="none" stroke="#000" stroke-width=".51">
<path d="M269.8 249.5h40.3M270.1 242h140v45h-140zM270.1 257h140M303.2 257v16M310.1 242v15M350.1 257v30M390.1 257v12M270.1 265h33.1M270.1 273h80M350.1 269h60M350.1 263h60M350.1 280.5h60"/>
<path d="M370.1 280.5v6.5M390.1 280.5v6.5"/>
</g>
<g fill="#000">
<path d="M75.2 53.4l2.5 .5-2.5 .5zM132.8 61.6l.5 2.5h-1zM173.5 77.8l2.5 .5-2.5 .5zM177.6 78.3l2.5-.5v1zM23.7 85.4l.5 2.5h-1zM200.6 97.8l2.5 .5-.4 1zM226.2 90l-.9 2.4-.9-.6zM293.7 85.2l2.1-1.4-1.4 2.1zM297.7 81.2l.7 .6-2.1 1.4zM334 99.9l.7 .8-2.2 1.4zM366.1 81.8l.7-.6 1.4 2zM368.8 83.8l2.1 1.4-.7 .7z"/>
<path d="M387.1 99.9h1l-.5 2.5zM387.6 83.5l.5 2.5h-1zM296.1 117l2.4-.5v.9zM329.8 116.5l2.5 .5-2.5 .4zM329.9 104l2.1-1.4-1.4 2.1zM119.7 134.6l.5 2.5h-1zM296.1 125.6l2.4-.5v1zM366 125.1l2.5 .5-2.5 .5zM23.2 146h1l-.5 2.5zM75.2 151.4l2.5 .5-2.5 .5zM119.2 146h1l-.5 2.5zM132.3 146h1l-.5 2.5z"/>
<path d="M288.1 156.9l.5 2.5h-1zM305.5 155.2l.7-.6 1.4 2.1zM308.2 157.2l2.1 1.4-.7 .7zM60.9 162.4l2.5-.5v1zM91.9 161.9l2.5 .5-2.5 .5zM299.2 168.8l2.5 .5-2.5 .5zM307.9 169.3l2.5-.5v1zM32 196.6l2.5-.5v1zM120.9 196.1l2.4 .5-2.4 .5zM177.3 181.3l2.5-.5v.9zM181.4 187.1l-.4 2.5-1-.4zM188.8 180.8l2.5 .5-2.5 .4z"/>
<path d="M287.6 191.9h1l-.5 2.5zM305.5 196.1l2.1-1.4-1.4 2.1zM309.6 192.1l.7 .7-2.1 1.4zM27.5 206.5l.6 2.5h-1.1zM64.5 210.1l.3 2.5-1-.1zM108.2 208.2l.7 .7-2.1 1.4zM187.4 200.3l2.4 .8-2.5 .2zM195.7 200.3l1.9 1.7-.7 .6zM27 235.6h1.1l-.6 2.6zM46.2 220.6l2.5 .5-.4 .9zM182.3 228.6l2.5 .5-2.5 .5zM186.3 222.8l2.5-.7 .1 1z"/>
<path d="M191.3 229.1l2.5-.5v1z"/>
</g>
<text font-size="12.6" x="99.8" y="22.2">CARCASA TRASERA INTERIOR SILVER V026</text>
<text font-size="9.4" x="103.8" y="34">V03_SIL_D04_CARC-TRAS-INT_2014-11-26 (1 UNIDAD)</text>
<g font-size="7.9">
<text x="189.8" y="43.5">ID REF: 2333</text>
<text x="64.7" y="56.4">A</text>
<text x="189.9" y="136.8">SECCIÓN A-A</text>
<text x="194.9" y="145.8">SCALE 1:8</text>
<text x="64.7" y="154.4">A</text>
<text x="22.7" y="175.6">V03_SIL_D04_CARC-TRAS-INT_2014-11-26</text>
<text x="75" y="184.6">SCALE 1:8</text>
<text x="229.3" y="235.1">DETALLE B</text>
<text x="305.8" y="234.2">Negro texturado RAL 9011</text>
<text x="228.6" y="244.1">SCALE 1 : 2</text>
</g>
<text font-size="7.2" x="166.9" y="60.9">B</text>
<text font-size="6.3" x="300.3" y="58.4">Detalle taladros pestañas</text>
<g font-size="4.7">
<text x="304.6" y="261.2">Plano fabricación</text>
<text x="304.6" y="266.6">carcasa trasera interior</text>
<text x="304.6" y="272">SILVER V026</text>
</g>
<g font-size="4.2">
<text x="34" y="9.6">6</text>
<text x="104" y="9.6">5</text>
<text x="174" y="9.6">4</text>
<text x="244" y="9.6">3</text>
<text x="314" y="9.6">2</text>
<text x="384" y="9.6">1</text>
<text x="6.8" y="38.7">D</text>
<text x="410.6" y="38.7">D</text>
<text x="7" y="112.9">C</text>
<text x="410.8" y="112.9">C</text>
<text x="7" y="187.1">B</text>
<text x="410.8" y="187.1">B</text>
<text x="7" y="261.4">A</text>
<text x="410.8" y="261.4">A</text>
<text x="34" y="290.4">6</text>
<text x="104" y="290.4">5</text>
<text x="174" y="290.4">4</text>
<text x="244" y="290.4">3</text>
<text x="314" y="290.4">2</text>
<text x="384" y="290.4">1</text>
</g>
<g font-size="3.9">
<text x="170.3" y="76.8">13</text>
<text x="288.6" y="88" transform="rotate(-45 288.6 88)">6</text>
<text x="376.4" y="88.3" transform="rotate(45 376.4 88.3)">6</text>
<text x="212" y="98.2" transform="rotate(-17 212 98.2)">90°</text>
<text x="385.6" y="97.5" transform="rotate(-90 385.6 97.5)">150,7</text>
<text x="130.8" y="109.6" transform="rotate(-90 130.8 109.6)">695,4</text>
<text x="323.6" y="108" transform="rotate(-45 323.6 108)">6</text>
<text x="308.7" y="114.9">289,75</text>
<text x="21.7" y="122.5" transform="rotate(-90 21.7 122.5)">505,37</text>
<text x="326.8" y="123.6">579,51</text>
<text x="117.6" y="147.1" transform="rotate(-90 117.6 147.1)">111,87</text>
<text x="302.5" y="148.5" transform="rotate(45 302.5 148.5)">6</text>
<text x="72.3" y="160.3">267,97</text>
<text x="291.3" y="167.3">49,92</text>
<text x="182.4" y="179.7">28</text>
<text x="286.5" y="181" transform="rotate(-90 286.5 181)">300</text>
<text x="182.1" y="192" transform="rotate(59 182.1 192)">118°</text>
<text x="73.2" y="194.5">730,5</text>
<text x="298.7" y="200.7" transform="rotate(-45 298.7 200.7)">6</text>
<text x="106.4" y="208.5" transform="rotate(-45 106.4 208.5)">R103</text>
<text x="54.1" y="220.3" transform="rotate(-30 54.1 220.3)">120°</text>
<text x="195" y="217.2" transform="rotate(-68 195 217.2)">135°</text>
<text x="26" y="225.3" transform="rotate(-90 26 225.3)">253</text>
<text x="177.4" y="227.6">13</text>
<text x="71.2" y="254.8">QTY</text>
<text x="101.5" y="254.8">PART NUMBER</text>
<text x="167.5" y="254.8">DESCRIPTION</text>
<text x="209.1" y="254.9">MASS (kg)</text>
<text x="73.4" y="260.1">1</text>
<text x="79.4" y="260.1">V03_SIL_D04_CARC-TRAS-INT_2014-11-26</text>
<text x="149.2" y="260.2">Carcasa interior de fibra Silver V026</text>
<text x="209.1" y="260.1">1,41</text>
<text x="358.5" y="275">V03_SIL_D04_CARC-TRAS-INT_2014-11</text>
<text x="358.5" y="279.4">2333</text>
</g>
<g font-size="3.3">
<text x="286.6" y="90" transform="rotate(-45 286.6 90)">⌀</text>
<text x="374.4" y="86.4" transform="rotate(45 374.4 86.4)">⌀</text>
<text x="321.6" y="110" transform="rotate(-45 321.6 110)">⌀</text>
<text x="300.6" y="146.6" transform="rotate(45 300.6 146.6)">⌀</text>
<text x="296.7" y="202.7" transform="rotate(-45 296.7 202.7)">⌀</text>
</g>
<g font-size="3.1">
<text x="312.7" y="246.8">Tolerancias para dimensiones lineales y angulares sin indicación individual</text>
<text x="312.7" y="250.4">de tolerancia, según ISO 2768-1:1989</text>
<text x="312.7" y="254">Zonas de rugosidad no especificada, Ra 3.2</text>
<text x="377.7" y="285.6">A3</text>
<text x="397" y="285.9">1 /2</text>
</g>
<g font-size="2.4">
<text x="271.2" y="244.4">MATERIAL:</text>
<text x="271.3" y="252">ACABADO SUPERFICIAL:</text>
<text x="271.4" y="247.9">Generic</text>
<text x="271.3" y="254.6">Negro texturado RAL 9011</text>
<text x="271.2" y="259.7">SCALE:</text>
<text x="350.6" y="261">DRAWN: Adrian Parro</text>
<text x="391.2" y="260.6">12/03/2015</text>
<text x="350.6" y="267">CHECKED: Antonio Garcia</text>
<text x="391.2" y="266.7">12/03/2015</text>
<text x="350.6" y="271.4">DWG NO:</text>
<text x="350.8" y="276.9">Id. Ref:</text>
<text x="350.8" y="282.8">REV</text>
<text x="371.2" y="282.9">SIZE</text>
<text x="390.9" y="282.9">SHEET</text>
</g>
</svg>
